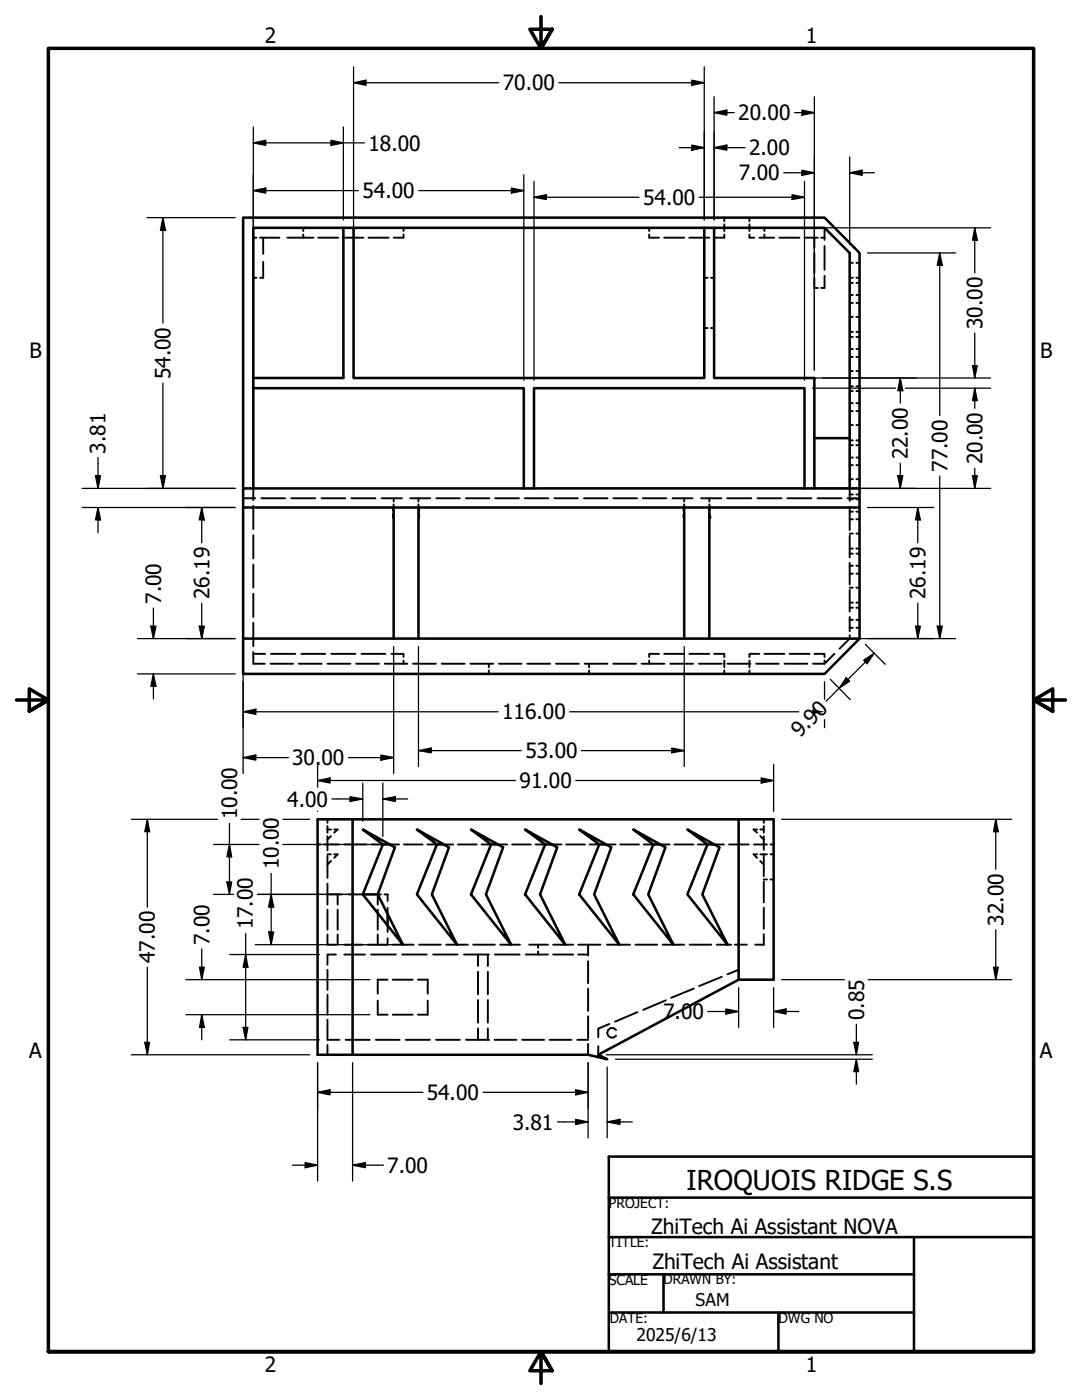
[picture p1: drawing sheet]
<svg xmlns="http://www.w3.org/2000/svg" width="216mm" height="279mm" viewBox="0 0 216 279" stroke-linecap="round" stroke-linejoin="round" font-family="sans-serif">
<!-- layer: Hidden (ANSI) -->
<g fill="none" stroke="#000" stroke-width=".38">
<path d="M50.5 55.4h.7M50.5 47.4h.7M51.9 47.4h.6M52.5 52.3v3.1h-.6M55.8 47.4h-3.3v3.3M57.3 47.4h5.2M60.5 45.5v.6M60.5 46.8v.6M63.5 47.4h4M68.5 47.4h4M73.5 47.4h4M80.5 45.5v.6"/>
<path d="M80.5 46.8v.6h-2M129.5 46.8v.6h2M129.5 45.5v.6M132.5 47.4h4M137.5 47.4h4M140.5 55.4h.7M141.9 55.4h.6M144.5 46.8v.6h-2M144.5 43.4v.7M144.5 44.8v1.3M149.5 46.8v.6h1M149.5 43.4v.7"/>
<path d="M149.5 44.8v1.3M151.5 47.4h3M152.5 45.5v.6M152.5 46.8v.6M155.5 47.4h4M160.5 47.4h2v2.1M162.5 55.4v2.1h.7M162.5 47.4h.7M162.5 50.5v4M163.8 47.4h.7M164.5 55.1v2.4h-.7M164.5 45.5v2.4"/>
<path d="M164.5 49.1v4.7M169.5 55.4h.7M169.5 52.5h.7M169.5 58.9h.7M169.5 56.5h.7M170.9 55.4h.6M170.9 52.5h.6M170.9 58.9h.6M170.9 56.5h.6M140.5 65.5h.7M141.9 65.5h.6M169.5 77.1h.7"/>
<path d="M169.5 78h.7M169.5 74h.7M169.5 66.2h.7M169.5 69.7h.7M169.5 67.2h.7M169.5 63.2h.7M169.5 71.2h.7M169.5 60.5h.7M170.9 77.1h.6M170.9 78h.6M170.9 74h.6M170.9 66.2h.6"/>
<path d="M170.9 69.7h.6M170.9 67.2h.6M170.9 63.2h.6M170.9 71.2h.6M170.9 60.5h.6M48.5 99.4h2.4M50.5 97.5v2.3M52.1 99.4h4.8M58.1 99.4h4.8M64.1 99.4h4.8M70.1 99.4h4.8M76.1 99.4h4.1"/>
<path d="M78.5 99.4v.7M81.9 99.4h4M83.5 99.4v.7M87.1 99.4h4.7M93 99.4h4.7M98.8 99.4h4.8M104.7 99.4h4.7M110.6 99.4h4.7M116.5 99.4h4.7M122.4 99.4h4.7M128.3 99.4h4.7M134.2 99.4h4"/>
<path d="M136.5 99.4v.7M139.9 99.4h4.1M141.5 99.4v.7M145.1 99.4h4.8M151.1 99.4h4.9M157.1 99.4h4.8M163.1 99.4h4.8M169.1 99.4h2.4M169.5 97.5v2.4M169.5 82h.7M169.5 80.5h.7M169.5 92.8h.7"/>
<path d="M169.5 87.9h.7M169.5 91.3h.7M169.5 88.8h.7M169.5 84.8h.7M169.5 98.7h.7M169.5 99.6h.7M169.5 95.6h.7M170.9 82h.6M170.9 80.5h.6M170.9 92.8h.6M170.9 87.9h.6M170.9 91.3h.6"/>
<path d="M170.9 88.8h.6M170.9 84.8h.6M170.9 98.7h.6M170.9 99.6h.6M170.9 95.6h.6M50.5 101v4.6M50.5 106.8v4.6M50.5 112.6v4.7M50.5 118.5v4.6M78.4 102.6v.7h.1M78.5 101.2h-.1v.7M78.5 100.6v.7"/>
<path d="M83.5 101.2h.1v.7M83.5 100.6v.7M83.6 102.6v.7h-.1M136.4 102.6v.7h.1M136.5 101.2h-.1v.7M136.5 100.6v.7M141.5 100.6v.7M141.6 101.2v.7M141.6 102.6v.7M169.5 112.3v4.3M169.5 101.2v4.6M169.5 106.9v4.4"/>
<path d="M169.5 117.7v4.3M169.5 117.3h.7M169.5 114.5h.7M169.5 109.5h.7M169.5 112.9h.7M169.5 110.5h.7M169.5 106.5h.7M169.5 103.6h.7M169.5 102.1h.7M170.9 117.3h.6M170.9 114.5h.6M170.9 109.5h.6"/>
<path d="M170.9 112.9h.6M170.9 110.5h.6M170.9 106.5h.6M170.9 103.6h.6M170.9 102.1h.6M50.5 124.3v4.7M50.5 130.1v2.4h2.3M50.5 130.5h2.4M54 132.5h4.5M54.1 130.5h4.8M59.6 132.5h4.6M60.1 130.5h4.8"/>
<path d="M65.3 132.5h4.6M66.1 130.5h4.8M71.1 132.5h4.5M72.1 130.5h4.8M76.8 132.5h4.5M78.1 130.5h2.4v.6M80.5 131.8v.7M82.4 132.5h4.6M88.1 132.5h4.6M93.9 132.5h4.5M97.5 132.5v.7M97.5 133.8v.7"/>
<path d="M99.6 132.5h4.5M105.2 132.5h4.6M110.9 132.5h4.6M116.6 132.5h4.6M117.5 132.5v.7M117.5 133.8v.7M122.4 132.5h4.5M128 132.5h4.6M129.5 131.8v.7M131.5 130.5h-2v.6M132.5 130.5h4M133.7 132.5h4.6"/>
<path d="M137.5 130.5h4M139.4 132.5h4.6M142.5 130.5h2v.6M144.5 131.8v1.4M144.5 133.8v.7M145.2 132.5h4.5M149.5 131.8v1.4M149.5 133.8v.7M150.9 132.5h4.5M151.5 130.5h-2v.6M152.5 130.5h4M156.5 132.5h4.6"/>
<path d="M157.5 130.5h4M162.5 130.5h2v.6M164.5 131.8v.7h-2.3M166.5 130.5l-2 2M169.5 123.1v2.9M169.5 126.7v.7l-2 2.1M169.5 120.3h.7M169.5 123.7h.7M169.5 121.3h.7M169.5 125.3h.7M170.9 120.3h.6M170.9 123.7h.6"/>
<path d="M170.9 121.3h.6M170.9 125.3h.6M63.4 168.5h.6M64.7 168.5h2.9M65.3 163.5v.7M65.3 164.8v1.4M65.3 166.9v2.8M65.3 170.8v4.4M65.3 176.3v4.2M65.3 165.5h.7M65.3 170.5h.7M65.3 178.5h2.9"/>
<path d="M66 171.8l-.7 .7M66 166.9l-.7 .6M66.7 170.5h.7l-.7 .7M66.7 165.5h.7l-.7 .7M67.4 178.5v2M68.6 168.5h4.5M69.6 178.5h2.8M74.2 168.5h2.2M76 178.5h-.6v2M76.7 178.5h.6v1.3M77.7 168.5h1.9M80.6 168.5h3.7"/>
<path d="M85.3 168.5h1.9M88.5 168.5h1.9M91.4 168.5h3.7M96.1 168.5h1.9M99.3 168.5h1.9M102.2 168.5h3.7M106.9 168.5h1.9M110.1 168.5h1.9M113 168.5h3.7M117.7 168.5h1.9M120.9 168.5h1.9M123.8 168.5h3.7"/>
<path d="M128.5 168.5h1.9M131.7 168.5h1.9M134.6 168.5h3.8M139.3 168.5h1.9M142.5 168.5h2M145.5 168.5h3.9M150.4 168.5h2.6M151.1 165.5h-.7l.7 .7M151.1 170.5h-.7l.7 .7M151.7 165.5h.7M151.7 170.5h1.3M151.7 166.9l.7 .6"/>
<path d="M151.7 171.8l.7 .7M152.4 163.5v.7M152.4 164.8v1.4M152.4 166.9v2.7M152.4 170.7v4.2M152.4 175.9v4.2M152.4 175.5h.6M153.7 168.5h.7M153.7 170.5h.7M153.7 175.5h.7M65.3 186.5v2h1.8M65.3 181.5v4"/>
<path d="M65.3 193.5v4M65.3 198.5v4M67.1 190.5h-1.8v2M67.4 181.5v4M67.4 186.5v2M68.7 190.5h4.1M68.7 188.5h3.7M74 190.5h5M75.4 199.7v2.8h1.9M75.4 181.5v4M75.4 186.5v2M77.3 195.5h-1.9v2.8"/>
<path d="M77.3 187.3v1.2h-4M77.3 181.2v1.3M77.3 184.8v1.2M78.4 188.5h4.1M78.4 195.5h4M80.3 190.5h4.9M83.4 195.5h1.9v2.8M83.6 188.5h4.3M85.3 199.7v2.8h-1.9M86.4 190.5h4.9M89 188.5h4.3M92.6 190.5h4.9"/>
<path d="M94.4 188.5h4.3M95.4 190.5v2.3M95.4 193.9v4.5M95.4 199.6v4.5M97.3 190.5v2.3M97.3 193.9v4.5M97.3 199.6v4.5M98.7 190.5h5M99.8 188.5h4M104.9 190.5h4.4M105.6 188.5h1.8v.7M107.4 189.9v.6"/>
<path d="M107.4 188.5h1.9M110.4 190.5h4M110.4 188.5h4M115.4 190.5h1.9M115.4 188.5h4.4M117.3 188.5v2.2M117.3 191.8v4.4M117.3 197.3v4.4M121.1 188.5h4.6M126.8 188.5h4.3M132.2 188.5h4.3M132.8 199.6l-4.5 1.9"/>
<path d="M137.6 188.5h4.3M138.4 197.3l-4.5 1.8M143 188.5h2.9M144 194.9l-4.5 1.9M146.6 188.5h2.4M147.4 193.5l-2.2 .9M152.4 186.4v2.1h-1.7M152.4 181.2v4.2M65.3 203.5v4h2.5M65.3 208.5v2M69 207.5h4.8M75 207.5h4.8"/>
<path d="M78.4 202.5h4M81 207.5h4.8M87 207.5h4.8M93 207.5h4.6M95.4 205.2v2.3M97.3 205.2v2.3M98.7 207.5h4.4M104.2 207.5h4.4M109.7 207.5h4.3M115.2 207.5h2.1M117.3 202.8v4.4M117.3 208.3v2.2"/>
<path d="M119.4 208.8v1.7M121.6 204.3l-2.2 1v1.7M122.9 205.5l-.5-.3h-.5l-.6 .3-.1 .6 .1 .6 .6 .4h.5l.5-.4M127.2 202l-4.5 1.9"/>
</g>
<!-- layer: Visible (ANSI) -->
<g fill="none" stroke="#000" stroke-width=".51">
<path d="M68.5 45.5v29.9h-18M70.5 45.5v29.9h70v-29.9M142.5 45.5v29.9h20v22.1M50.5 77.5h54v20M48.5 97.5h123v3.8h-123zM48.5 97.5v-54.1h116l7 7.1v47M50.5 97.5v-52h114l5 5v47M106.6 97.5v-20h53.9v20M162.5 87.4h7M48.5 101.3v26.1h30M78.5 101.3v26.1h5v-26.1M136.5 101.3v26.1"/>
<path d="M141.5 101.3v26.1h-5M171.5 101.3v26.1h-30M48.5 127.4v7.1h116l7-7.1M83.5 127.4h53M70.4 163.5v47h46.9l3.9 .9-1.8-.9 28-15h7v-32h-91v47h7M72.4 165.5l6.4 3.6-3.4 9.4 5 10-8-10 4-10zM72.4 178.5h3M76.4 168.5h1.3M83.2 165.5l6.4 3.6-3.4 9.4 5 10-8-10 4-10zM87.2 168.5h1.3M94 165.5l6.4 3.6-3.4 9.4 5 10-8-10 4-10zM98 168.5h1.3"/>
<path d="M104.8 165.5l6.4 3.6-3.4 9.4 5 10-8-10 4-10zM108.8 168.5h1.3M115.6 165.5l6.4 3.6-3.4 9.4 5 10-8-10 4-10zM119.6 168.5h1.3M126.4 165.5l6.4 3.6-3.5 9.4 5.1 10-8-10 4-10zM130.4 168.5h1.3M137.2 165.5l6.4 3.6-3.5 9.4 5.1 10-8-10 4-10zM141.2 168.5h1.3M147.4 163.5v32M77.3 182.5v2.3"/>
</g>
<!-- layer: Hidden (ANSI) -->
<g fill="#000">
<circle cx="141.5" cy="103.3" r=".19"/>
<circle cx="141.5" cy="101.2" r=".19"/>
<circle cx="141.6" cy="103.3" r=".19"/>
<circle cx="141.6" cy="101.2" r=".19"/>
</g>
<!-- layer: Border (ANSI) -->
<path d="M107.9 3.3v6.4l-2.2-3.9h4.5l-2.3 3.9 2.3-3.9M3.3 139.7h6.4l-3.9-2.2v4.4l3.9-2.2-3.9 2.2M212.6 139.7h-6.4l3.9-2.2v4.4l-3.9-2.2 3.9 2.2M9.7 269.7v-260h196.5v260h-196.5h196.5M110.2 273.6l-2.3-3.9 2.3 3.9h-4.5l2.2-3.9v6.4" fill="none" stroke="#000" stroke-width=".7"/>
<!-- layer: Title (ANSI) -->
<path d="M121.5 239h84.7M121.5 246.9h84.7M121.5 254.3h60.9M132.4 254.3v7.6M182.4 246.9v22.8M121.4 269.7h84.8v-38.9h-84.7v38.9M121.7 261.9h60.7M155.3 261.9v7.8" fill="none" stroke="#000" stroke-width=".51"/>
<!-- layer: Dimension (ANSI) -->
<g fill="none" stroke="#000" stroke-width=".25">
<path d="M70.5 16.5l2.5-.5v1zM70.5 16.5h29M70.5 13.3v60.6M111.5 16.5h29M138 16l2.5 .5-2.5 .5zM140.5 13.3v30.6M142.5 19.3v24.6M162.5 19.3v54.6M50.5 28.5l2.5-.5v1zM50.5 38l2.5-.5v1zM50.5 28.5h22.2M50.5 25.3v70.6"/>
<path d="M50.5 38h21M66 28l2.5 .5-2.5 .5zM68.5 25.3v18.6M83.6 38h20.9M102 37.5l2.5 .5-2.5 .5zM104.5 34.9v41M106.6 39.4l2.4-.5v.9zM106.6 39.4h20.9M106.6 36.2v39.7M135.5 29.5h5M138 29l2.5 .5-2.5 .5zM139.5 39.4h21"/>
<path d="M142.5 22.5l2.5-.5v1zM142.5 29.5l2.5-.5v1zM142.5 22.5h4M142.5 29.5h6.2M156.4 34.5h6.1M158.1 38.9l2.4 .5-2.4 .4zM158.6 22.5h3.9M160 22l2.5 .5-2.5 .5zM160 34l2.5 .5-2.5 .5zM160.5 36.2v39.7M169.5 34.5l2.5-.5v1zM169.5 34.5h5"/>
<path d="M169.5 31.3v17.5M29.3 43.4h17.6M32.5 43.4l.5 2.6h-1zM32.5 43.4v21.1M144.1 45.5h53.6M173.1 50.5h17.6M187.5 50.5l.5 2.5h-1zM187.5 50.5v32.4M194.5 45.5l.5 2.4h-.9zM194.5 45.5v9M32.5 76.5v21M144.1 75.4h53.6"/>
<path d="M162.1 77.5h16.6M179.6 75.4l.5 2.6h-1zM179.6 75.4v5.1M180.7 77.5h17M194.1 73h.9l-.5 2.4zM194.5 77.5l.5 2.4h-.9zM194.5 66.5v8.9M194.5 77.5v4M16.4 97.5h30.5M19 94.9h1.1l-.5 2.6zM19.6 91.3v6.2M32 94.9h1l-.5 2.6z"/>
<path d="M108.1 97.5h89.6M179.1 94.9h1l-.5 2.6zM179.6 92.5v5M187.5 95v32.4M194.1 94.9h.9l-.5 2.6zM194.5 93.5v4M16.4 101.3h30.5M19.6 101.3l.5 2.5h-1.1zM19.6 101.3v5M40.3 101.3l.5 2.5h-1zM40.3 101.3v7M173.1 101.3h13.2"/>
<path d="M183.1 101.3l.5 2.5h-.9zM183.1 101.3v7M27.4 127.4h19.5M27.4 134.5h19.5M30.1 125h1l-.5 2.4zM30.6 134.5l.5 2.5h-1zM30.6 121.3v6.1M30.6 134.5v4.9M39.8 125h1l-.5 2.4zM40.3 120.4v7M48.5 129v25.4M78.5 129v25.4"/>
<path d="M83.5 129v24M85.2 127.4h105.5M136.5 129v24M164.5 136.1v3.5M165.7 135.6l4 4M168.8 135.3l.7 .7-2.1 1.4zM172.3 131.8l2.1-1.4-1.4 2.1zM172.7 128.6l4 4M174.4 130.4l-9.6 9.6M182.7 125h.9l-.5 2.4zM183.1 120.4v7M187 125h1l-.5 2.4z"/>
<path d="M48.5 142l2.6-.5v1.1zM48.5 151.2l2.6-.5v1zM48.5 142h50.9M48.5 151.2h9M63.4 155.8l2.4-.5v1zM63.4 152.6v4.5M63.4 155.8h39.5M66.2 159.4h6.2M69.5 151.2h9M69.8 159l2.6 .4-2.6 .6zM72.4 156.3v7.6M76 150.7l2.5 .5-2.5 .5z"/>
<path d="M76.4 159.4l2.5-.4v1zM76.4 159.4h4.9M76.4 156.3v10.6M83.5 149.8l2.5-.5v.9zM83.5 149.8h20.5M113.7 142h45.7M114.9 155.8h39.5M116 149.8h20.5M134 149.3l2.5 .5-2.5 .4zM151.9 155.3l2.5 .5-2.5 .5zM154.4 152.6v9.3M164.5 143.6v1.6"/>
<path d="M26.2 163.5h17.2M29.4 163.5l.4 2.5h-.9zM29.4 163.5v17.5M42.6 178.5h4M42.6 168.5h9.1M45.3 176h.9l-.4 2.5zM45.8 168.5l.4 2.5h-.9zM45.8 164.3v14.2M48.1 163.5h3.6M51.4 178.5h19.4M54.1 178.5l.5 2.5h-1zM54.1 174.3v14.2"/>
<path d="M56.5 163.5h5.3M56.5 168.5h18.3M63.4 161.9h.1M156 163.5h45.9M198.7 163.5l.5 2.5h-1zM198.7 163.5v10M29.4 193v17.5M37.1 195.5h36.7M39.8 193h1l-.5 2.5zM40.3 189.4v6.1M45.8 190.5h18M49 190.5l.5 2.5h-1z"/>
<path d="M49 186.3v21.2M50.9 188.5h27.9M53.6 186h1l-.5 2.5zM147.4 197.1v7.9M154.4 197.1v7.9M156 195.5h12.5M173.2 195.5h28.7M198.2 193h1l-.5 2.5zM198.7 185.5v10M26.2 210.5h35.6M28.9 208h.9l-.4 2.5zM37.1 202.5h36.7"/>
<path d="M40.3 202.5l.5 2.5h-1zM40.3 202.5v5M45.8 207.5h18M48.5 205h1l-.5 2.5zM63.4 218l2.4-.5v1zM63.4 218h21M63.4 212.1v23.6M70.4 212.1v23.6M96.4 218h20.9M114.9 217.5l2.4 .5-2.4 .5zM117.3 212.1v15M121 210.5h53.1"/>
<path d="M121.2 213v14.1M122.8 211.4h51.3M141.2 201.9h6.2M144.8 201.4l2.6 .5-2.6 .5zM154.4 201.9l2.4-.5v1zM154.4 201.9h5M170.4 208h.9l-.4 2.5zM170.9 211.4l.4 2.5h-.9zM170.9 204.4v6.1M170.9 211.4v4.9M58.4 232.5h5M60.9 232l2.5 .5-2.5 .5z"/>
<path d="M70.4 232.5l2.5-.5v1zM70.4 232.5h6.1M111.3 223.9h6M114.9 223.4l2.4 .5-2.4 .5zM121.2 223.9l2.5-.5v1zM121.2 223.9h5"/>
</g>
<g fill="#000">
<path d="M70.5 16.5l2.5-.5v1zM138 16l2.5 .5-2.5 .5zM50.5 28.5l2.5-.5v1zM50.5 38l2.5-.5v1zM66 28l2.5 .5-2.5 .5zM102 37.5l2.5 .5-2.5 .5zM106.6 39.4l2.4-.5v.9zM138 29l2.5 .5-2.5 .5zM142.5 22.5l2.5-.5v1zM142.5 29.5l2.5-.5v1zM158.1 38.9l2.4 .5-2.4 .4zM160 22l2.5 .5-2.5 .5z"/>
<path d="M160 34l2.5 .5-2.5 .5zM169.5 34.5l2.5-.5v1zM32.5 43.4l.5 2.6h-1zM187.5 50.5l.5 2.5h-1zM194.5 45.5l.5 2.4h-.9zM179.6 75.4l.5 2.6h-1zM194.1 73h.9l-.5 2.4zM194.5 77.5l.5 2.4h-.9zM19 94.9h1.1l-.5 2.6zM32 94.9h1l-.5 2.6zM179.1 94.9h1l-.5 2.6zM194.1 94.9h.9l-.5 2.6z"/>
<path d="M19.6 101.3l.5 2.5h-1.1zM40.3 101.3l.5 2.5h-1zM183.1 101.3l.5 2.5h-.9zM30.1 125h1l-.5 2.4zM30.6 134.5l.5 2.5h-1zM39.8 125h1l-.5 2.4zM168.8 135.3l.7 .7-2.1 1.4zM172.3 131.8l2.1-1.4-1.4 2.1zM182.7 125h.9l-.5 2.4zM187 125h1l-.5 2.4zM48.5 142l2.6-.5v1.1zM48.5 151.2l2.6-.5v1z"/>
<path d="M63.4 155.8l2.4-.5v1zM69.8 159l2.6 .4-2.6 .6zM76 150.7l2.5 .5-2.5 .5zM76.4 159.4l2.5-.4v1zM83.5 149.8l2.5-.5v.9zM134 149.3l2.5 .5-2.5 .4zM151.9 155.3l2.5 .5-2.5 .5zM162.1 141.5l2.4 .5-2.4 .6zM29.4 163.5l.4 2.5h-.9zM45.3 176h.9l-.4 2.5zM45.8 168.5l.4 2.5h-.9zM198.7 163.5l.5 2.5h-1z"/>
<path d="M39.8 193h1l-.5 2.5zM49 190.5l.5 2.5h-1zM53.6 186h1l-.5 2.5zM54.1 178.5l.5 2.5h-1zM198.2 193h1l-.5 2.5zM28.9 208h.9l-.4 2.5zM40.3 202.5l.5 2.5h-1zM48.5 205h1l-.5 2.5zM63.4 218l2.4-.5v1zM114.9 217.5l2.4 .5-2.4 .5zM144.8 201.4l2.6 .5-2.6 .5zM154.4 201.9l2.4-.5v1z"/>
<path d="M170.4 208h.9l-.4 2.5zM170.9 211.4l.4 2.5h-.9zM60.9 232l2.5 .5-2.5 .5zM70.4 232.5l2.5-.5v1zM114.9 223.4l2.4 .5-2.4 .5zM121.2 223.9l2.5-.5v1z"/>
</g>
<text font-size="5.5" x="137" y="237.4">IROQUOIS RIDGE S.S</text>
<g font-size="4.2">
<text x="52.8" y="8.6">2</text>
<text x="160.8" y="8.6">1</text>
<text x="100.3" y="18">70.00</text>
<text x="147.3" y="24">20.00</text>
<text x="73.5" y="30">18.00</text>
<text x="149.5" y="31">2.00</text>
<text x="72.3" y="39.6">54.00</text>
<text x="128.3" y="40.9">54.00</text>
<text x="147.4" y="36">7.00</text>
<text x="196" y="65.7" transform="rotate(-90 196 65.7)">30.00</text>
<text x="5.9" y="71.4">B</text>
<text x="207.6" y="71.4">B</text>
<text x="34" y="75.7" transform="rotate(-90 34 75.7)">54.00</text>
<text x="21.1" y="90.6" transform="rotate(-90 21.1 90.6)">3.81</text>
<text x="181.2" y="91.7" transform="rotate(-90 181.2 91.7)">22.00</text>
<text x="189" y="94.2" transform="rotate(-90 189 94.2)">77.00</text>
<text x="196" y="92.6" transform="rotate(-90 196 92.6)">20.00</text>
<text x="41.8" y="119.6" transform="rotate(-90 41.8 119.6)">26.19</text>
<text x="184.7" y="119.6" transform="rotate(-90 184.7 119.6)">26.19</text>
<text x="32.1" y="120.5" transform="rotate(-90 32.1 120.5)">7.00</text>
<text x="100.2" y="143.6">116.00</text>
<text x="159.6" y="147.3" transform="rotate(-45 159.6 147.3)">9.90</text>
<text x="58.3" y="152.7">30.</text>
<text x="64.1" y="152.7">00</text>
<text x="104.8" y="151.3">53.00</text>
<text x="57.3" y="161">4.00</text>
<text x="103.6" y="157.3">91.00</text>
<text x="47.3" y="163.5" transform="rotate(-90 47.3 163.5)">10.00</text>
<text x="55.6" y="173.5" transform="rotate(-90 55.6 173.5)">10.00</text>
<text x="50.5" y="185.5" transform="rotate(-90 50.5 185.5)">17.00</text>
<text x="200.2" y="184.7" transform="rotate(-90 200.2 184.7)">32.00</text>
<text x="41.8" y="188.6" transform="rotate(-90 41.8 188.6)">7.00</text>
<text x="30.9" y="192.2" transform="rotate(-90 30.9 192.2)">47.00</text>
<text x="132.3" y="203.4">7.00</text>
<text x="172.4" y="203.6" transform="rotate(-90 172.4 203.6)">0.85</text>
<text x="5.8" y="211.1">A</text>
<text x="207.5" y="211.1">A</text>
<text x="85.2" y="219.5">54.00</text>
<text x="102.3" y="225.4">3.81</text>
<text x="77.3" y="234.1">7.00</text>
<text x="129.9" y="246.2">ZhiTech Ai Assistant NOVA</text>
<text x="130.2" y="253.2">ZhiTech Ai Assistant</text>
<text x="52.8" y="273.8">2</text>
<text x="160.8" y="273.8">1</text>
</g>
<g font-size="3.5">
<text x="138.8" y="260.6">SAM</text>
<text x="127" y="267.7">2025/6/13</text>
</g>
<g font-size="2.8">
<text x="121.5" y="256.3">SCALE</text>
<text x="155.3" y="264">DWG NO</text>
</g>
<g font-size="2.7">
<text x="121.5" y="241.1">PROJECT:</text>
<text x="121.5" y="248.9">TITLE:</text>
<text x="132.4" y="256.3">DRAWN BY:</text>
<text x="121.7" y="264">DATE:</text>
</g>
</svg>
